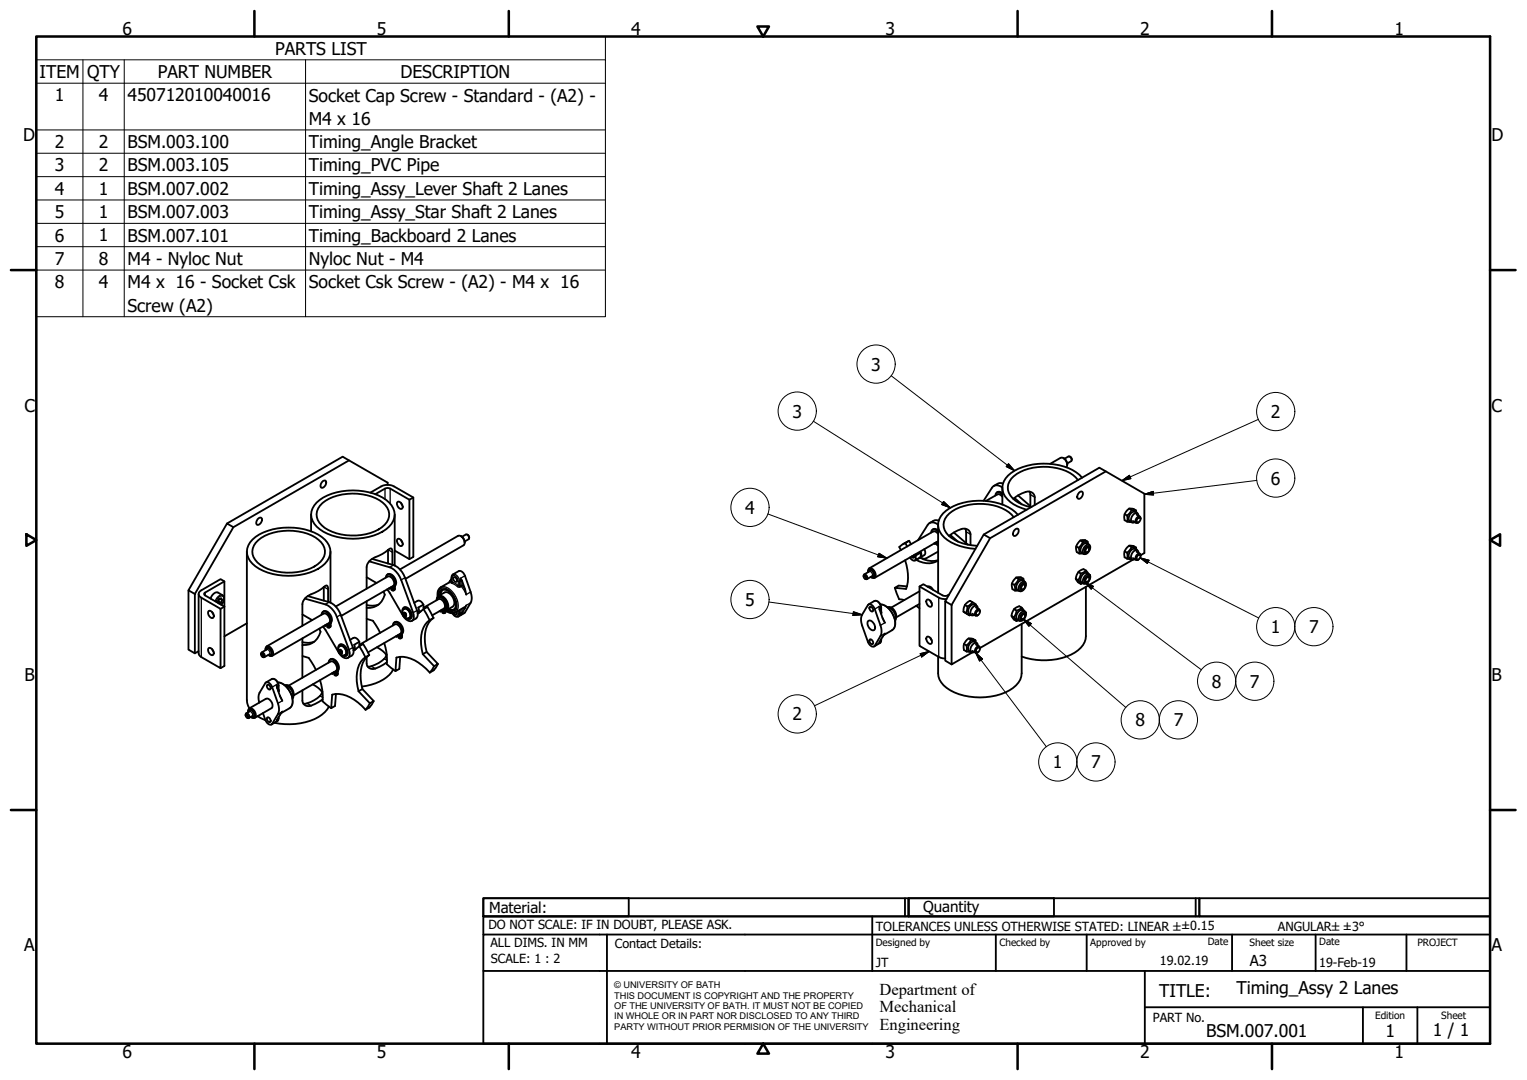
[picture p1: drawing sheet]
<svg xmlns="http://www.w3.org/2000/svg" width="420mm" height="297mm" viewBox="0 0 420 297" stroke-linecap="round" stroke-linejoin="round" font-family="sans-serif">
<!-- layer: Visible (ISO) -->
<g fill="none" stroke="#000" stroke-width=".51">
<path d="M87.1 138.2a16.2 16.2 0 0 1 14.4-2.8 9.8 9.8 0 0 1 6.7 4.4 5 5 0 0 1-3 6.4 17.6 17.6 0 0 1-17.2-.6 4.5 4.5 0 0 1-.9-7.4zM88.7 138.4a14.8 14.8 0 0 1 16.6-.2 4 4 0 0 1-.2 6.8 15.1 15.1 0 0 1-15.8 .2 4 4 0 0 1-.6-6.8zM88.9 132.3l.6-.1a1.24 1.24 0 0 1 0 1.3 1.24 1.24 0 0 1-1.2 .6 1.39 1.39 0 0 1 .6-1.8zM96 126.6l-31.8 18.4M101.9 135.5l3.5-2 1.9-.1 1.1 .4 5.3 3v16.4l-1.1 .6-4-2.4M103.3 135.9l2.6-1.5 .8-.2 .7 .2 5.2 3 1.1-.6M106.7 133.4v-.7l-12.4-7.1-31.8 18.4M109.4 138.1a1.23 1.23 0 0 1 1.2 .5 1.23 1.23 0 0 1-.1 1.4 1.34 1.34 0 0 1-1.1-1.9zM110.3 138.4l.4 .6M112.6 137.4v16.4M274.3 135.5a1.05 1.05 0 0 1 1.5 .2M275.8 134.1a1.87 1.87 0 0 0-2.8 0l-2.4 3.6"/>
<path d="M275.8 136.6a1.2 1.2 0 0 0-1.4-.6l-3.1 1.8M275.8 136.1a.97 .97 0 0 0-1-.7 .97 .97 0 0 0-.9 .9M275.8 134.1v4.7M275.8 138.6l-.1 .1M276 133a2.35 2.35 0 0 0-2.5 .7M278.8 137.2a6.9 6.9 0 0 1 4.7-1.9l.7 .4 .4 .6 .1 2.6M279.1 136.9l2.1 1.8M280.1 136.3l3.7 3.2M283.3 135.2l.2 .8v3.2M288.9 127.6l2.9-1.7a1.74 1.74 0 0 1 1.5 2.6M292.6 126l.8 .8 .3 1M292.9 126.2l1.1-.7a.87 .87 0 0 1 .7 1.3l-1.1 .7"/>
<path d="M294.4 125.6l.5 .5v.4M296.6 132a10.8 10.8 0 0 0-8.3-3.6 12.9 12.9 0 0 0-10 3.3 3.9 3.9 0 0 0 1 6 11.3 11.3 0 0 0 4.3 1.8M296.9 135.5l.7-.3a1.21 1.21 0 0 1 .2 1.3 1.21 1.21 0 0 1-1.1 .7 1.12 1.12 0 0 1 .2-1.7zM297.8 131.4a14.5 14.5 0 0 0-12.2-3.8 12.4 12.4 0 0 0-8.9 4 4.4 4.4 0 0 0 1.3 6.5 12.6 12.6 0 0 0 4.5 2.1M304.3 129.7l-31.9 18.3M310.7 139.9l.7 .4M61.7 159.9l-1-.6-5.3 3.1a1.07 1.07 0 0 0-.7 1 1.07 1.07 0 0 0 .7 1l5.3 3.1v16.3l-5.3-3.1-.7-.6v-16.7M62.5 144l1.7 1-10.6 18.4-1.7-1zM67.9 151.7v40.9l.3 1.5 .4 .7M69.5 148.4a16.2 16.2 0 0 1 14.3-2.8 8.7 8.7 0 0 1 7 5.3 5.2 5.2 0 0 1-3.2 5.5 17.6 17.6 0 0 1-17.3-.6 4.6 4.6 0 0 1-.8-7.4zM70.9 142.8l.3-.3 .6-.1a1.23 1.23 0 0 1 0 1.3 1.23 1.23 0 0 1-1.1 .6 1.23 1.23 0 0 1 .2-1.5zM71 148.6a14.7 14.7 0 0 1 16.6-.2 4 4 0 0 1-.2 6.8 14.7 14.7 0 0 1-16.6-.5 3.8 3.8 0 0 1 .2-6.1z"/>
<path d="M85.6 141.5v4.6M90.9 151.7v14M100.9 158.8l2.7 1.5M101.6 154.4l5.6 1.6a5.7 5.7 0 0 1 3.2 3.5l3.3 9a1.54 1.54 0 0 1-.7 2.4 2.65 2.65 0 0 1-2.1-1.6l-3.7-6.2-.7-1M102.4 153.7l5.9 1.7a5.7 5.7 0 0 1 3.1 3.5l3.3 9a1.89 1.89 0 0 1-.3 2.2l-1 .6M106.2 158.9a.9 .9 0 0 1 .7-1 .9 .9 0 0 1 1 .6 2.24 2.24 0 0 1 .5 2.9v1l-.2 .1-.5-.3v-.8M106.5 158.1a1.39 1.39 0 0 1 2.1 .8 1.98 1.98 0 0 1 .1 2.4l-.1 .9-.3 .2M106.8 151.3v3.7M108 155.3l-.1-3.8-.2-.6h-.4a16.6 16.6 0 0 1-4.9 2.8l-.8 .6-.7 1.2v6.4M108.6 141.5v14M109.4 148.3a1.22 1.22 0 0 1 1.2 .5 1.22 1.22 0 0 1-.1 1.4 1.33 1.33 0 0 1-1.1-1.9zM110 156.6l16-9.2a1.74 1.74 0 0 1 1.6 2.6l-16 9.2"/>
<path d="M110.3 148.6l.4 .6M124.2 159.1l-.7 1.1M124.8 158.8a.81 .81 0 0 1 .8 .4 .81 .81 0 0 1-.1 .9l-.5-.2a.81 .81 0 0 1-.2-1.1zM126.7 159.1l.4 .6 1.2 3.8M126.8 147.5h.2a1.97 1.97 0 0 1 .9 1.8M127.1 147.6l1.1-.6a.87 .87 0 0 1 .7 1.3l-1.1 .6M128.6 147l.5 .5v.5M237.6 158.5l.1-.4a.73 .73 0 0 1 .8 .3 .73 .73 0 0 1-.1 .9l-.4-.1M237.8 158.3h.2a.56 .56 0 0 1 .2 .9 .57 .57 0 0 1-.4-.9zM238.9 157.4l.1-.7a1.33 1.33 0 0 1 1.4 .7 1.33 1.33 0 0 1-.1 1.4l-.7-.1M238.9 157.2a.75 .75 0 0 1 .5-.9 1.77 1.77 0 0 1 1.2 2.6l-.9-.1M239.2 157.2l-1.4 .8"/>
<path d="M239.9 158.5l-1.4 .8M249 154.1l.7 2.5a10.7 10.7 0 0 1-.4 5.4l-3.1-.3 1.1-.6 2.3 .2M249.1 149.3l1.1-.6 .5 1M249.1 149.3l-1.7 1.1 .5 .9M249.1 149.3l.5 1M250.2 148.7l-1.7 .9M250.4 153.3a1.26 1.26 0 0 0 1.5 .8M251 153l.5 .3M251.4 152.7v.7l-.6-.3M251.8 152.5l.2 .3M252 152.8l1.4-.9-.1 1.4-1.4 .8zM252.1 154a5.9 5.9 0 0 0 6 .2"/>
<path d="M253.1 153.4a6.7 6.7 0 0 0 5 .7M253.4 151.9l.1 .8-.2 .6M254.3 151l.2 .5a1.01 1.01 0 0 1-.2 1.2l-2.5 1.4M256.6 145.7a1.05 1.05 0 0 1 1.5 .2M257 149.5h.1M257.3 149.3v.3M257.6 149.2v.3l-.3 .1-.2-.1M257.8 149v.9l.3 .2M258.1 144.3a1.87 1.87 0 0 0-2.8 0l-2.7 4.3M258.1 151.7l-3.3 1.9a1.43 1.43 0 0 1-1.5-.3M258.1 146.9a1.19 1.19 0 0 0-1.4-.7l-17.5 10.1M258.1 149.3l-.1 .1 .1 .3"/>
<path d="M258.1 146.3a.99 .99 0 0 0-1-.7 .99 .99 0 0 0-.9 .9M258.1 144.4v18.6M258.1 148.9l-17.4 10M258.3 143.2a2.35 2.35 0 0 0-2.5 .7M261.1 147.4l1.5-1a4.4 4.4 0 0 1 3.3-.9l.7 .4 .4 .6v3.4M261.5 147.1l2.1 1.9M262.4 146.5l3.9 3.3M265.6 145.4l.2 .8v3.2M270.7 147l31.8-18.4 12.4 7.2v16.3l-1.1 .6M272.4 148l-1.7-1-10.6 18.4 1.7 1M272.4 148l-10.6 18.4M278.9 142.2a12.4 12.4 0 0 0-11.1-3.5 9.9 9.9 0 0 0-7.8 4 4 4 0 0 0 1.8 5.2 13.2 13.2 0 0 0 7.1 2.2"/>
<path d="M279.3 145.7l.3-.3 .6 .1a1.37 1.37 0 0 1-1.2 1.9 1.13 1.13 0 0 1 .3-1.7zM279.6 158.8l.7 .4M280.1 141.6a15.1 15.1 0 0 0-13.8-3.6 10.1 10.1 0 0 0-7.9 4.8 4.6 4.6 0 0 0 2.3 5.7 15.3 15.3 0 0 0 7.7 2.5M281.6 159.2a1.79 1.79 0 0 0-2.9 .8l-.3 .9a1.51 1.51 0 0 0 .9 1.5M281.7 159.9l-.1-.7h-1.3l-1.2 1.7 .2 1.5h1M296 159.2l.7 .4M296.1 150.3l.7 .4M296.7 157.3l.7 .4M297.3 148.6l.7 .4M298.5 152h.1M298.6 158.3a.8 .8 0 0 1 1.3-.2 1.82 1.82 0 0 1-1.6 2.5 1.54 1.54 0 0 1 .3-2.3zM298.7 150.1l.7-.4a1.12 1.12 0 0 1 .2 2 .98 .98 0 0 1-1.6 .5 1.83 1.83 0 0 1 .7-2.1z"/>
<path d="M298.8 156.9a1.5 1.5 0 0 0-2.1 .4l-.3 .5a1.73 1.73 0 0 0 1 2.8M299 150.8l.5-.3a.74 .74 0 0 1 .1 1 .74 .74 0 0 1-.9 .3zM299 158.9l.2-.2 .5 .1a.93 .93 0 0 1-.9 1.3 .82 .82 0 0 1 .2-1.2zM299.3 149a1.79 1.79 0 0 0-3 .8l-.2 .9a1.54 1.54 0 0 0 .8 1.5M299.4 149.7l-.1-.7h-1.3l-1.2 1.7 .1 1.5h1.1M299.5 150.2l.1 .1M299.5 158.4h.1M299.5 157.9l-.7-1-1.4 .8-.7 1.9 .7 1M299.7 158l-.6-.4a1.71 1.71 0 0 0-1.5 2.6l.6 .3M299.7 149.8l-.6-.4a1.71 1.71 0 0 0-1.5 2.6l.6 .4M299.8 150.9l-.3-.6a1.18 1.18 0 0 0-1 1.7l.7-.1M299.8 159.1l-.3-.7a1.21 1.21 0 0 0-1 1.8l.7-.2"/>
<path d="M309.4 141.4l.7 .4M309.4 151.6l.7 .4M310.1 143.5l1.2 .1M310.1 153.7l1.2 .1M310.7 150.1l.7 .4M311.7 154l-42.1 24.2M311.7 153.5l.9 .5M311.7 143.3l.9 .5M312.6 140.4a1.84 1.84 0 0 0-1.9-.5 1.84 1.84 0 0 0-1.3 1.5v1.7l.7 .4M312.6 150.6a1.84 1.84 0 0 0-1.9-.5 1.84 1.84 0 0 0-1.3 1.5v1.7l.7 .4M312.7 141l-.1-.6-1.2-.1-1.3 1.5v1.7M312.7 151.2l-.1-.6-1.2-.1-1.3 1.5v1.7"/>
<path d="M312.7 151.8l.9 .5M312.7 141.5l.9 .6M312.9 141.1l-.6-.3a1.69 1.69 0 0 0-1.4 2.5l.6 .4M312.9 151.3l-.6-.3a1.7 1.7 0 0 0-1.4 2.5l.6 .4M313 152.9l.5-.4a.75 .75 0 0 1 .2 1 .75 .75 0 0 1-.9 .3zM313 142.6l.5-.3a.74 .74 0 0 1 .2 .9 .74 .74 0 0 1-.9 .4zM313.3 141.9l-.3-.7a1.62 1.62 0 0 0-1.5 .8 1.62 1.62 0 0 0 .1 1.7l.7-.1M313.3 152.1l-.3-.7a1.62 1.62 0 0 0-1.5 .8 1.62 1.62 0 0 0 .1 1.7l.7-.1M313.8 152.9v-.5a1.05 1.05 0 0 0-1.2 .4 1.05 1.05 0 0 0 0 1.2l.7-.1M313.8 142.7l-.2-.6a1.19 1.19 0 0 0-1 1.7l.7-.1M51.9 162.4v16.3l1.7 1v-16.3M54.7 179.1l-1.1 .6"/>
<path d="M57.4 168.1a1.23 1.23 0 0 1 1.2 .5 1.23 1.23 0 0 1 0 1.4 1.36 1.36 0 0 1-1.2-1.9zM57.4 178.3a1.24 1.24 0 0 1 1.2 .5 1.24 1.24 0 0 1 0 1.4 1.36 1.36 0 0 1-1.2-1.9zM57.9 164.6a1.92 1.92 0 0 1 2.1-1.6l1.2 .7a1.82 1.82 0 0 1-.3 2.6M58.4 168.3l.4 .7M58.4 178.5l.4 .7M60.1 165.4h-.1M60.1 165.4l.7 .4M60.2 164.8l.7-.3 .2 .5-.3 .8-.5 .2M60.2 164.8l-.3 .8 .1 .2M60.3 164.8l-.2 .6M60.6 164.7l.5 .3M60.7 167.5l1-.7v-6.9l-5.2 3.1-.3 .4 .3 .4 5.2 3v16.4l-1 .6"/>
<path d="M67.9 171.4l-6.2 3.6M71.8 179.9l.4-.1a.56 .56 0 0 1 .2 .9l-.4-.3zM73.1 178.8l.1-.6a1.33 1.33 0 0 1 1.4 .6 1.33 1.33 0 0 1-.1 1.5l-.7-.2M73.1 178.7a.7 .7 0 0 1 .1-.8 .7 .7 0 0 1 .8-.1 1.81 1.81 0 0 1 .8 2.6l-.9-.2M73.4 177.8l15.6-9a1.73 1.73 0 0 1 1.5 2.6l-15.6 9M73.4 178.6l-1.4 .9M74.1 179.9l-1.4 .8M83.2 175.6v10.8M83.2 169l2.7 1.6M83.9 164.6l5.6 1.6a5.6 5.6 0 0 1 3.2 3.5l3.3 9a1.53 1.53 0 0 1-.7 2.3 2.48 2.48 0 0 1-2.1-1.5l-3.6-6.2-.8-1M84.7 163.9l5.9 1.7a5.5 5.5 0 0 1 3.1 3.5l3.4 9a1.92 1.92 0 0 1-.3 2.2l-1.1 .6M86.5 176.5a5.3 5.3 0 0 1-3.3 .1"/>
<path d="M87.9 172.9l.3 .9a4.6 4.6 0 0 1-5 3.6M88.5 169.1a.8 .8 0 0 1 .4-.9 .8 .8 0 0 1 .9 .2 2.41 2.41 0 0 1 1 3.2l-.1 .7-.2 .4-.5-.2v-.9M88.9 168.3a1.83 1.83 0 0 1 2.4 1.8l-.3 2.3-.4 .2M89.1 161.5v3.7M89.5 171.9v.3M89.7 171.8l-.2 .4-.2-.2M90.2 171.9l.3 .1v.4l-.3-.2zM90.3 165.5v-3.8l-.3-.6h-.4a16.6 16.6 0 0 1-4.8 2.8l-.8 .6-.7 1.3-.1 6.3M90.4 171.9l.2 .3M92.4 166.8l14.3-8.2a1.72 1.72 0 0 1 1.5 2.5l-14.3 8.3M93 178.3a.85 .85 0 0 1 .6-1 .85 .85 0 0 1 1.1 .4 2.07 2.07 0 0 1 .6 2.6l-.7 .1-.4-.1M93.3 177.9l.2-.2a1.57 1.57 0 0 1 1.5 .8 1.57 1.57 0 0 1-.1 1.7 1.5 1.5 0 0 1-1.6-.6 1.5 1.5 0 0 1 0-1.7z"/>
<path d="M93.3 178.8l.4-.1 .3 .4 .1 .5-.3 .1-.4-.4zM93.4 177.4a1.37 1.37 0 0 1 1.9 .9 1.35 1.35 0 0 1-.1 2.1M93.7 179.1l.4 .3M93.7 178.8v.3M93.7 179.1l-.3 .2M94.1 179.5l-.3 .2M96.3 176l1-.6a1.34 1.34 0 0 1 1.6 1.1M97.3 179l2.6-1.9 1.7 3.1M97.6 178.7h.1M97.8 178.6l-.5 .3M98.9 176.5l-1.4 .8 .1 .8-.1 .6 .5-.3M98.9 177.7l1.6 3.1"/>
<path d="M98.9 176.5v1.2M98.9 177.3l9.7-5.6a1.72 1.72 0 0 1 1.5 2.6l-8.9 5.1M100.9 170.2l1.7 .5 2 3.3M100.9 165.4v10.8M103.7 178a7 7 0 0 1 2.6 2.2M104.2 166.3a5.6 5.6 0 0 1-3.3 .1M105.5 162.7l.4 .9a4.6 4.6 0 0 1-5 3.6M105.7 176.9l.6 2.4 .1 3.4 2.4 1.9M106.4 180l-.1 .3a6.3 6.3 0 0 1-5.1 3M107.2 161.7v.2M107.4 161.6l-.2 .3-.2-.1M107.9 161.6l.3 .2v.4l-.3-.2z"/>
<path d="M108.1 161.7l.2 .3M108.1 172a.79 .79 0 0 1 .4-.8 .79 .79 0 0 1 .9 .1 2.39 2.39 0 0 1 1 3.3v.7l-.2 .3-.5-.2v-.8M108.5 171.2a1.37 1.37 0 0 1 2 .8l.3 .5a1.91 1.91 0 0 1-.2 2v.8l-.4 .3M109.2 174.9v.2M109.4 174.7v.3h-.5M109.9 174.8l.3 .2v.3l-.3-.1zM110.1 174.9l.1 .2M110.7 168a.76 .76 0 0 1 .3-.8 .76 .76 0 0 1 .9 0 2.29 2.29 0 0 1 1 2.9l-.6 .2-.4-.2M110.9 167.7l.3-.2a1.57 1.57 0 0 1 1.5 .8 1.57 1.57 0 0 1-.1 1.7 1.49 1.49 0 0 1-1.7-.6 1.49 1.49 0 0 1 0-1.7zM111 168.8l.3-.2 .2 .5M111.1 167.2a1.84 1.84 0 0 1 2.2 1.9 .91 .91 0 0 1-.5 1.1M111.1 168.5l.4 .2 .3 .5-.2 .3-.4-.2-.2-.5z"/>
<path d="M111.5 169.1l-.3 .2M111.5 169.1l.2 .1M114 165.8l.9-.6a1.34 1.34 0 0 1 1.6 1.1M114.9 168.8l2.7-1.9 1.7 3.1M115.2 168.5h.1M115.5 168.4l-.6 .3M116.3 179.9l1.1-.6 3.1 3.3-1.1 .6M116.3 179.9l3.1 3.3M116.5 166.3l-1.4 .8 .2 .8-.1 .6 .6-.4M116.5 166.3l.1 1.2M116.5 167.1l4.1-2.3a1.73 1.73 0 0 1 1.6 2.6l-3.3 1.8M116.5 167.5l1.7 3.1"/>
<path d="M118.2 170.6a6.7 6.7 0 0 0-2.3 6.6l.4 2.7M119.3 170a6.7 6.7 0 0 0-2.4 6.6l.5 2.7M119.3 170l-1.1 .6M120.1 165.1a.79 .79 0 0 1 .4-.8 .79 .79 0 0 1 .9 .1 2.39 2.39 0 0 1 1 3.2v.7l-.2 .4-.5-.2v-.9M120.2 164.6a1.1 1.1 0 0 1 1-.8 1.1 1.1 0 0 1 1.1 .6l.7 1a1.63 1.63 0 0 1-.3 2.5M120.3 164.4a1.33 1.33 0 0 1 2.3 .7 1.89 1.89 0 0 1 .1 2.7M120.5 164.3a1.83 1.83 0 0 1 2.4 1.8l-.3 2.3-.3 .2M120.6 163.9l1.7-1a2.34 2.34 0 0 1 2.6 2.2 1.48 1.48 0 0 1-.3 1.7l-1.7 1M120.7 163.9a1.5 1.5 0 0 1 .7-1.7 1.5 1.5 0 0 1 1.8 .2 4.7 4.7 0 0 1 2.1 5.1 1.43 1.43 0 0 1-2.3 .3M121.2 167.9v.3M121.4 167.8v.2l-.4 .1M121.8 162.2l-.5 .8-.1 .6"/>
<path d="M121.9 167.9l.3 .1v.4l-.3-.2zM122.1 167.9l.2 .3M123.2 162.4a1.33 1.33 0 0 0-1.5-.1 1.33 1.33 0 0 0-.6 1.4M123.5 167.5l1 .3 .4-.2M123.7 160.1l-2.4 1.4a2.4 2.4 0 0 0-.9 2.6M124.2 160.2l.1-1.9 1.9-1.2a1.57 1.57 0 0 1 1.7 1.3l1.8 5.1a3.2 3.2 0 0 1-.2 2.3l-1.6 2.7-1.8 1.1a1.36 1.36 0 0 1-1.6-.9M125.5 166.4a1.33 1.33 0 0 1-.7 1.3 1.33 1.33 0 0 1-1.5-.1M125.6 168.3v.7l-.7-.4M127.7 167l-2.4 1.5a2.46 2.46 0 0 1-2.6-.5M128.3 166.5l-1.6 2.7M238.8 166.4a1.08 1.08 0 0 1 1.7 .7l1.8 4.9 .2 1.3v1.2l-1.8 3.1a1.08 1.08 0 0 1-1.7-.7l-2-5.5a3.2 3.2 0 0 1 .2-2.3zM238.9 170.8a1.63 1.63 0 0 1 1.9 1.8l-.2 .7a1.7 1.7 0 0 1-1.7-2.5z"/>
<path d="M239 166.2l1.6-.9a1.7 1.7 0 0 1 1.9 1.8v1.3M239.3 175.9a.72 .72 0 0 1 .8 .4 .72 .72 0 0 1-.2 .9l-.6-.7zM239.3 167a.71 .71 0 0 1 .8 .3 .71 .71 0 0 1-.2 .9l-.5-.3zM241.9 166.8l.1 .8 .9 2.5 .6 1.2M242.2 166.2a5.2 5.2 0 0 1 3.9 6.5l-.7 .6-2.2 1.4M242.5 175.8l-.2 .9-1.8 1.1M243.5 174.2l-1.6 2.7M244.1 167a2.88 2.88 0 0 1 2.2 3.7M244.5 167a2.34 2.34 0 0 1 2 2.8M244.9 167.2l1.2 1.1 .4 1.5M246.2 161.7l1.2 3.1 1.4 .2M246.5 169.8v.1"/>
<path d="M252.1 166.6l.9 .7M253 161.3l1.1-.6 5.3 3.1 1.1 .1 .6-.4M253 162.6l-7.7 4.5M253 166.1l-6.5 3.7M255.1 175.1a1.34 1.34 0 0 1 1.2 1.9 1.23 1.23 0 0 1-1.2-.6 1.23 1.23 0 0 1 0-1.3zM255.1 164.9a1.34 1.34 0 0 1 1.2 1.9 1.23 1.23 0 0 1-1.2-.6 1.23 1.23 0 0 1 0-1.3zM255.2 161.4v-.1a1.33 1.33 0 0 1 1.6 1M256 175.5l.4 .6M256 165.3l.4 .6M260.1 165.4v16.3l1.7 1M260.4 164.8l-1.1-.1-1-.3-5.3-3.1v16.3l5.3 3.1 1.8 .4M261.8 166.4v16.3l5.7-3.2"/>
<path d="M265.1 168.2l.7 .4M265.2 177.1l.7 .4M265.5 166.4l-.4 1.8 1.7 1.1M265.5 166.4l.7 .4M265.9 179.2l1.2 .1M266.5 175.6l.7 .4M267.5 168.8l.9 .5M267.5 179l.9 .5M267.6 165.6l-.7-.4-1.4 1.2M268.4 176.1a1.86 1.86 0 0 0-1.9-.5 1.86 1.86 0 0 0-1.3 1.5v.4a1.38 1.38 0 0 0 .7 1.7M268.5 176.7l-.1-.6-1.2-.1-1.3 1.5v1.7M268.5 167.1l.9 .5"/>
<path d="M268.5 177.3l.9 .5M268.5 166.5l.1-.2-1-.7-1.4 1.2-.4 1.8 1 .7 .3-.2M268.8 166.7l-.7-.4a1.68 1.68 0 0 0-1.4 2.5l.6 .4M268.8 176.9l-.7-.4a1.69 1.69 0 0 0-1.4 2.6l.6 .3M268.9 168.1l.2-.2h.5a.93 .93 0 0 1-.9 1.3 .82 .82 0 0 1 .2-1.1zM269 178.1l.3-.1a.74 .74 0 0 1 .2 1 .74 .74 0 0 1-.9 .3v-.6zM269.1 167.4l-.3-.7a1.63 1.63 0 0 0-1.5 .8 1.63 1.63 0 0 0 .1 1.7l.7-.1M269.1 177.6l-.3-.7a1.64 1.64 0 0 0-1.5 .8 1.64 1.64 0 0 0 .1 1.8l.7-.2M269.6 168.2l-.2-.6a1.21 1.21 0 0 0-1 1.7l.7-.1M269.6 178.3l-.2-.5a1.03 1.03 0 0 0-1 .6 1.03 1.03 0 0 0 .2 1.2l.5-.2M269.6 178.3v.1M278.3 169.4l.7 .4"/>
<path d="M278.4 160.5l.7 .4M279 167.5l.7 .4M280.3 170.6l-.6 .2M280.8 162.2h.1M280.8 170.3l.1 .1M280.9 168.5a.84 .84 0 0 1 1.3-.2 1.85 1.85 0 0 1-1.6 2.5 1.56 1.56 0 0 1 .3-2.3zM281 160.3a.76 .76 0 0 1 1.2-.1 1.81 1.81 0 0 1-1.6 2.4 1.62 1.62 0 0 1 .4-2.3zM281.1 171.6v13.6a6.2 6.2 0 0 1-4.5 5.2 17.7 17.7 0 0 1-16.1-1.2 5.3 5.3 0 0 1-2.4-4v-4.6M281.1 167.1a1.43 1.43 0 0 0-1.8 .2 2.01 2.01 0 0 0-.3 3.1l.7 .4M281.3 161l.5-.3a.75 .75 0 0 1 .1 1 .75 .75 0 0 1-.9 .3zM281.3 169.1l.3-.2 .4 .1a.95 .95 0 0 1-.9 1.3 .85 .85 0 0 1 .2-1.2zM281.8 160.4l.1 .1"/>
<path d="M281.8 168.6l.1 .1M281.8 168.1l-.7-1-1.4 .8-.7 1.9 .7 1M282 168.2l-.6-.4a1.71 1.71 0 0 0-1.5 2.6l.6 .3M282 160l-.6-.4a1.71 1.71 0 0 0-1.5 2.6l.6 .4M282.1 161.1l-.3-.6a1.19 1.19 0 0 0-1 1.7l.7-.1M282.1 169.3l-.3-.7a1.17 1.17 0 0 0-1 1.8l.7-.1M298 160.4l-.6 .2M298.5 160.1l.1 .1M298.8 161.4v13.6a6.8 6.8 0 0 1-5.3 5.6 19 19 0 0 1-12.4 0M67.6 196.8v-.5a.73 .73 0 0 1 .9 .3 .73 .73 0 0 1-.2 .9l-.4-.1M67.6 196.5a.54 .54 0 0 1 .6 .3 .54 .54 0 0 1 0 .5h-.4zM68.3 195.7a.74 .74 0 0 1 .6-.9 1.78 1.78 0 0 1 1.2 2.6l-.9-.1"/>
<path d="M68.3 195.9l.2-.7a1.32 1.32 0 0 1 1.3 .7 1.32 1.32 0 0 1-.1 1.5l-.7-.2M68.6 194.8l4.6-2.6a1.74 1.74 0 0 1 1.5 2.6l-4.6 2.6M68.6 195.7l-.9 .5M69.4 197l-.9 .5M70.9 197l2.1 1.1M71.3 193.3a3.7 3.7 0 0 1 .1-2.8l1.6-2.6a1.06 1.06 0 0 1 1.7 .7l2 5.5a3.2 3.2 0 0 1-.2 2.3l-1.6 2.7a1.08 1.08 0 0 1-1.7-.7l-.9-2.3M71.8 180l.1-.4a.73 .73 0 0 1 .8 .3 .73 .73 0 0 1-.1 .9l-.4-.2M73.2 187.7l1.6-.9a1.7 1.7 0 0 1 1.9 1.8v1.3M73.6 188.3a.82 .82 0 0 1 .7 .5 .82 .82 0 0 1 0 .9l-.5-.3a.81 .81 0 0 1-.2-1.1zM73.6 197.3a.82 .82 0 0 1 .7 .5 .82 .82 0 0 1 0 .8l-.5-.2a.81 .81 0 0 1-.2-1.1zM76.1 188.3l.1 .9 1.5 3.5M76.4 187.7a5.2 5.2 0 0 1 3.9 6.4l-.6 .7-2.3 1.3"/>
<path d="M76.7 197.2l-.2 1-1.8 1.1M77.7 195.7l-1.6 2.7M78.3 188.4a2.88 2.88 0 0 1 2.2 3.8M78.7 188.5a2.34 2.34 0 0 1 2 2.8M79.1 188.6l1.2 1.2 .4 1.5M79.5 188.6l11.5-6.7a1.71 1.71 0 0 1 1.4 2.6l-11.6 6.8M80.7 191.3v.1M83.2 189.9v2.8a1.68 1.68 0 0 0 2.4 1.4l3.2-1.8M83.2 180.4l1.7 .5 2 3.3M86 188.2a7 7 0 0 1 2.7 2.2M88.1 187.1l.7 3.6-.1 2.2 2.4 1.9M88.7 190.2l-.1 .4a6.5 6.5 0 0 1-5.1 3"/>
<path d="M90.4 182.2a.79 .79 0 0 1 .4-.8 .79 .79 0 0 1 .9 .1 2.41 2.41 0 0 1 1 3.3l-.1 .9-.1 .1-.5-.2v-.8M90.5 194.3a10.5 10.5 0 0 1-7.8 4.6l-4.4 .3-2.8-.4M90.8 181.4a1.83 1.83 0 0 1 2.4 1.8l-.3 2.3-.3 .3M91.5 185.1v.2M91.7 184.9v.3h-.4M92.2 185l.3 .2v.3l-.3-.1zM92.4 185.1l.2 .3M92.4 190.9l-.2 3.3-1.1 .6 .3-3.7a8.9 8.9 0 0 1 8.2 3l1 1.1M98.7 190.1l1-.6 3.1 3.3-1 .6M98.7 190.1l3.1 3.3M100.5 180.8a7.6 7.6 0 0 0-2.1 8l.3 1.3M100.9 180.7v1.8a1.68 1.68 0 0 0 2.4 1.4l3.2-1.8"/>
<path d="M101.6 180.2a6.6 6.6 0 0 0-2.3 6.6l.4 2.7M101.6 180.2l-1.1 .6M101.8 193.4l-1.2 1.8M102.8 192.8l-1.2 1.8-1 .6M108.2 184.1a10.1 10.1 0 0 1-7.3 4.5l-1.4 .2M110.1 180.7l-.2 3.3-1.1 .6 .3-3.7a8.9 8.9 0 0 1 8.2 3l1 1.1M119.4 183.2l-1.1 1.8M120.5 182.6l-1.2 1.8-1 .6"/>
</g>
<!-- layer: Visible Narrow (ISO) -->
<g fill="none" stroke="#000" stroke-width=".36">
<path d="M105.9 134.4v2.9M107.4 134.4v4.1M283.5 136l1.2 .7M106.8 151.2l1.2 .7M108.3 155.4l-1.1 .6M111.4 158.9l-1 .6M124.2 159.9l-.5 .2M124.2 158.8l.4-.5a1.47 1.47 0 0 1 1.5 1.6M124.2 159.6l-.3 .2M124.3 158.9v1.1l1.8 1.1-.2 .2M124.6 158a1.71 1.71 0 0 1 1.8 1.9M126.1 159.9v1.2l.5 .4"/>
<path d="M126.1 159.9h.3M126.4 159.9v1.3l.4-.2M126.8 159.8h.3v1.2M126.8 159.7v1.3M126.8 159.7l-.4 .2M127.1 159.7h-.3M127.9 158.4l-1.2 .7 .1 .6M239 157.3l.1-.3a.98 .98 0 0 1 1.2 .4 .98 .98 0 0 1-.2 1.2h-.3M239.2 157.2l.6 .3 .3 .6-.2 .4M265.8 146.2l1.2 .7M55.4 164.4v16.3M56.5 163v.8"/>
<path d="M59.5 165.5l.1-.5a1.17 1.17 0 0 1 1.9-.8 2.03 2.03 0 0 1-.6 2.1M61.2 163.7a1.89 1.89 0 0 0-2 1.7M73.2 178.7l.1-.3a.98 .98 0 0 1 1.2 .5 .98 .98 0 0 1-.2 1.2l-.3-.1M73.4 178.6l.6 .3 .3 .6-.2 .4M89.1 161.4l1.2 .7M90.6 165.6l-1.1 .6M91 172.2l-.3 .1M91 171.5l-.2 .1M91.1 171.2l-.3 .2M93.3 178.7l.1-.1a.78 .78 0 0 1 .6 1.2 .86 .86 0 0 1-.7-1.1zM93.5 177.7a1.64 1.64 0 0 1 1.4 2.5M93.7 169.1l-1 .6"/>
<path d="M97.1 178.1l-1.1 .6M108.7 162l-.3 .1M108.7 161.3l-.3 .1M108.8 161l-.3 .2M110.6 175.1l-.2 .2M110.6 174.5l-.2 .1M110.7 174.2l-.2 .1M110.9 168.5l.2-.1a.78 .78 0 0 1 .5 1.3 .92 .92 0 0 1-.7-1.2zM111.2 167.5a1.64 1.64 0 0 1 1.4 2.5M114.7 167.9l-1 .6M120.5 164.1a1.75 1.75 0 0 1 .6-2.2 1.75 1.75 0 0 1 2.3 .3 5.4 5.4 0 0 1 2.2 5.4 1.72 1.72 0 0 1-2.9 .3M121.3 161.5a2.91 2.91 0 0 1 3.2 1.3 4.7 4.7 0 0 1 1.1 5.4l-.3 .3"/>
<path d="M122.7 168.2l-.3 .1M122.7 167.5l-.3 .1M122.7 167.2l-.2 .2M124.2 160.1l-.1 .2 1.9 1.1 .6 .1M124.2 160v.4M124.2 160.1h.1M124.5 168.7l.3 .3a.73 .73 0 0 0 1.2 .2l.1-.3h.3M126.1 168v.9M126.4 168.9l-.3 .7M126.4 167.8v1.1M126.8 161l.1 .3M126.8 161h.3"/>
<path d="M126.8 167.6v1.1M126.8 168.7l-.4 .2M126.9 161.3l1.4 2.2 1.2-.7M126.9 161.3l-.3 .2M127.1 168.7h-.3M127.1 161l-.2 .3M127.1 161l.9 1.1M127.1 167.4v1.2h-.3M127.9 168.5l-1.2 .7 .1-.5M128 167.2l-.8 .2M129.5 165.8l-1.8 1.2M240.6 165.3a1.75 1.75 0 0 1 1.8 1.9"/>
<path d="M242 176.5l-.1 .4-1.2 .7M242 167.4l-.1-.6-1.2 .7M242 167.4v.3M242 167.5v.1M242 167.4v.1M242.2 166.2a5.4 5.4 0 0 1 3.9 6.3l-.7 .8M242.4 168.5l.1 .3M242.4 176.2l-.3 .7M242.4 168.5l-.1 .1M242.4 167.2v1.3M242.4 175.9v.3M242.4 176.2l-.3 .1"/>
<path d="M242.4 167.2l-.4 .2M242.5 168.2l.2 .3-.2 .3M242.5 168.4l-.1 .1M242.5 167.1l-.1 .1M242.5 176.1l-.1 .1M242.5 168.8h-.1M242.5 168.3h.1M242.8 169.8l.7 1.5-1.2 .7M243.3 174.5l.2-.3-1.2 .7M258.3 164.4v16.3M68.5 195.8l.2-.5a1.07 1.07 0 0 1 1 .7 1.07 1.07 0 0 1-.2 1.2l-.3-.1M68.6 195.7l.7 .3a.7 .7 0 0 1 .1 1"/>
<path d="M74.8 186.8a1.75 1.75 0 0 1 1.8 1.9M76.2 188.9l-.1-.6-1.2 .7M76.2 198l-.1 .4-1.2 .7M76.2 188.9v.3M76.2 189h.1M76.2 188.9h.1M76.4 187.7a5.4 5.4 0 0 1 3.9 6.3l-.6 .8M76.6 190l.1 .3M76.6 197.7l-.3 .6M76.6 190h-.1M76.6 188.7v1.3M76.6 197.4v.3"/>
<path d="M76.6 188.7l-.4 .2M76.6 197.7l-.3 .1M76.7 189.7l.2 .3-.2 .3M76.7 189.9l-.1 .1M76.7 197.6l-.1 .1M76.7 188.6l-.1 .1M76.7 190.3h-.1M76.7 189.7h.1M77 191.3l.7 1.4-1.2 .7M77.5 196l.2-.3-1.2 .7M84.5 193.4l1.1 .7M88 191.4l.8 .4"/>
<path d="M93 185.3l-.3 .2M93 184.7l-.3 .1M93 184.4l-.2 .1M102.2 183.2l1.1 .7M105.7 181.2l.8 .4"/>
</g>
<!-- layer: Visible (ISO) -->
<g fill="#000">
<circle cx="251.2" cy="153.2" r=".25"/>
<circle cx="111.3" cy="168.6" r=".25"/>
</g>
<!-- layer: Visible Narrow (ISO) -->
<circle cx="124.2" cy="160.1" r=".18" fill="#000"/>
<!-- layer: Symbol (ISO) -->
<g fill="none" stroke="#000" stroke-width=".28">
<path d="M10 16.5v-6.5h156.6v6.5M10 16.5h156.6v6.4M10 16.5v70.6h156.6v-64.2M22.8 16.5v70.6M34.2 16.5v70.6M84.1 16.5v70.6M10 22.9h156.6M10 35.7h156.6M10 42.1h156.6M10 48.6h156.6M10 55h156.6M10 61.4h156.6"/>
<path d="M10 67.8h156.6M10 74.3h156.6M223.8 115.9l37.7 23.8M245.2 103.3l34 26.2M346.2 115.3l-37.5 16.9M259.6 137.9l1.9 1.8-2.4-.9zM277.5 127.5l1.7 2-2.3-1.2zM308.7 132.2l2.1-1.5 .4 .9zM314.9 136l2.4-.8 .1 1zM345.8 132.1l-30.9 3.9M211.3 141.4l32.7 12.1M241.9 152.2l2.1 1.3-2.5-.4z"/>
<path d="M313.7 153.4l2.4 .7-.4 .9zM313.7 153.4l32.7 16.6M211.5 165.6l25.7 3.5M234.8 168.2l2.4 .9-2.5 .1zM253.2 179.8l2.5-.6-2.1 1.5zM255.7 179.2l-31.6 14.9M268.4 179.5l1.9 1.7-.8 .6zM268.4 179.5l19.5 25.9M281.5 170.3l2.3 1.2-.7 .8zM281.5 170.3l28.3 24.3M298.6 160.2l2.3 1.1-.7 .8zM298.6 160.2l32 24"/>
<circle cx="219.4" cy="113.1" r="5.3"/>
<circle cx="241.1" cy="100.1" r="5.3"/>
<circle cx="351" cy="113.2" r="5.3"/>
<circle cx="206.4" cy="139.5" r="5.3"/>
<circle cx="351" cy="131.5" r="5.3"/>
<circle cx="206.4" cy="164.9" r="5.3"/>
<circle cx="351" cy="172.4" r="5.3"/>
<circle cx="361.5" cy="172.4" r="5.3"/>
<circle cx="219.4" cy="196.4" r="5.3"/>
<circle cx="313.7" cy="198" r="5.3"/>
<circle cx="324.2" cy="198" r="5.3"/>
<circle cx="334.8" cy="187.4" r="5.3"/>
<circle cx="345.3" cy="187.4" r="5.3"/>
<circle cx="291.1" cy="209.6" r="5.3"/>
<circle cx="301.6" cy="209.6" r="5.3"/>
</g>
<!-- layer: Border (ISO) -->
<g fill="none" stroke="#000" stroke-width=".7">
<path d="M10 10h400v277h-400zM70 3v7M140 3v7M208.4 7.3h3.2l-1.6 2.7zM280 3v7M350 3v7M3 74.3h7M410 74.3h7M7.3 146.9l2.7 1.6-2.7 1.6zM410 148.5l2.7-1.6v3.2zM3 222.8h7M410 222.8h7"/>
<path d="M70 287v7M140 287v7M210 287l1.6 2.8h-3.2zM280 287v7M350 287v7"/>
</g>
<!-- layer: Title (ISO) -->
<g fill="none" stroke="#000" stroke-width=".51">
<path d="M133 247h40v5h-40zM133 247h117v5h-117zM133 257v-5h277v5M133 257h277v30h-277zM167 257v30M240 252v15M249 247v5M250 247h40v5h-40zM250 247h80v5h-80zM274 257v10M299 257v10M329 247v5"/>
<path d="M330 247h80v5h-80zM339 257v10M362 257v10M387 257v10M133 267h277M315 277h95M315 267v20M375 277v10M390 277v10"/>
</g>
<!-- layer: Symbol (ISO) -->
<g fill="#000" stroke="#000" stroke-width=".28">
<path d="M259.1 138.8l2.4 .9zM259.6 137.9l1.9 1.8-2.4-.9zM276.9 128.3l2.3 1.2zM277.5 127.5l1.7 2-2.3-1.2zM308.7 132.2l2.1-1.5zM308.7 132.2l2.1-1.5 .4 .9zM314.9 136l2.4-.8zM314.9 136l2.4-.8 .1 1zM241.5 153.1l2.5 .4zM241.9 152.2l2.1 1.3-2.5-.4zM313.7 153.4l2.4 .7zM313.7 153.4l2.4 .7-.4 .9z"/>
<path d="M234.7 169.2l2.5-.1zM234.8 168.2l2.4 .9-2.5 .1zM281.5 170.3l2.3 1.2zM281.5 170.3l2.3 1.2-.7 .8zM298.6 160.2l2.3 1.1zM298.6 160.2l2.3 1.1-.7 .8zM253.6 180.7l2.1-1.5zM253.2 179.8l2.5-.6-2.1 1.5zM268.4 179.5l1.9 1.7zM268.4 179.5l1.9 1.7-.8 .6z"/>
</g>
<g font-size="4.8">
<text x="33.7" y="9.6">6</text>
<text x="103.7" y="9.6">5</text>
<text x="173.7" y="9.6">4</text>
<text x="243.7" y="9.6">3</text>
<text x="313.7" y="9.6">2</text>
<text x="383.7" y="9.6">1</text>
<text x="75.7" y="15">PARTS LIST</text>
<text x="10.9" y="21.4">ITEM</text>
<text x="24" y="21.5">QTY</text>
<text x="43.4" y="21.4">PART NUMBER</text>
<text x="110.2" y="21.5">DESCRIPTION</text>
<text x="15.1" y="27.9">1</text>
<text x="27.2" y="27.8">4</text>
<text x="35.1" y="27.9">450712010040016</text>
<text x="85" y="27.9">Socket Cap Screw - Standard - (A2) -</text>
<text x="85" y="34.3">M4 x 16</text>
<text x="6.3" y="38.9">D</text>
<text x="15.1" y="40.7">2</text>
<text x="27.2" y="40.7">2</text>
<text x="35.1" y="40.7">BSM.003.100</text>
<text x="85" y="40.8">Timing_Angle Bracket</text>
<text x="410.4" y="38.9">D</text>
<text x="15.1" y="47.1">3</text>
<text x="27.2" y="47.1">2</text>
<text x="35.1" y="47.1">BSM.003.105</text>
<text x="85" y="47.1">Timing_PVC Pipe</text>
<text x="15.1" y="53.5">4</text>
<text x="27.2" y="53.5">1</text>
<text x="35.1" y="53.6">BSM.007.002</text>
<text x="85" y="53.6">Timing_Assy_Lever Shaft 2 Lanes</text>
<text x="15.1" y="60">5</text>
<text x="27.2" y="60">1</text>
<text x="35.1" y="60">BSM.007.003</text>
<text x="85" y="60.1">Timing_Assy_Star Shaft 2 Lanes</text>
<text x="15.1" y="66.4">6</text>
<text x="27.2" y="66.4">1</text>
<text x="35.1" y="66.4">BSM.007.101</text>
<text x="85" y="66.5">Timing_Backboard 2 Lanes</text>
<text x="15.1" y="72.8">7</text>
<text x="27.2" y="72.8">8</text>
<text x="35.1" y="72.9">M4 - Nyloc Nut</text>
<text x="85" y="72.9">Nyloc Nut - M4</text>
<text x="15.1" y="79.3">8</text>
<text x="27.2" y="79.2">4</text>
<text x="35.1" y="79.3">M4 x 16 - Socket Csk</text>
<text x="85" y="79.3">Socket Csk Screw - (A2) - M4 x 16</text>
<text x="35.1" y="85.7">Screw (A2)</text>
<text x="239.7" y="101.9">3</text>
<text x="6.7" y="113.2">C</text>
<text x="410.4" y="113.2">C</text>
<text x="218.1" y="114.9">3</text>
<text x="349.7" y="115">2</text>
<text x="349.7" y="133.3">6</text>
<text x="205" y="141.3">4</text>
<text x="205" y="166.6">5</text>
<text x="349.7" y="174.1">1</text>
<text x="360.2" y="174.1">7</text>
<text x="6.8" y="187.4">B</text>
<text x="333.4" y="189.2">8</text>
<text x="343.9" y="189.1">7</text>
<text x="410.4" y="187.4">B</text>
<text x="218.1" y="198.1">2</text>
<text x="312.4" y="199.8">8</text>
<text x="322.9" y="199.7">7</text>
<text x="289.7" y="211.3">1</text>
<text x="300.2" y="211.3">7</text>
<text x="6.7" y="261.7">A</text>
<text x="410.4" y="261.7">A</text>
<text x="319" y="274.2">TITLE:</text>
<text x="340.2" y="273.3">Timing_Assy 2 Lanes</text>
<text x="331.9" y="285.3">BSM.007.001</text>
<text x="381.2" y="285.3">1</text>
<text x="394.2" y="285">1 / 1</text>
<text x="33.7" y="291">6</text>
<text x="103.7" y="290.9">5</text>
<text x="173.7" y="290.9">4</text>
<text x="243.7" y="291">3</text>
<text x="313.7" y="291">2</text>
<text x="383.7" y="290.9">1</text>
</g>
<g font-size="4.6">
<text x="242" y="273.7">Department of</text>
<text x="242" y="278.4">Mechanical</text>
<text x="242" y="283.2">Engineering</text>
</g>
<g font-size="4.1">
<text x="134.6" y="251.1">Material:</text>
<text x="254" y="250.8">Quantity</text>
<text x="343.9" y="265.6">A3</text>
</g>
<g font-size="3.5">
<text x="134.4" y="255.6">DO NOT SCALE: IF IN DOUBT, PLEASE ASK.</text>
<text x="241" y="256">TOLERANCES UNLESS OTHERWISE STATED: LINEAR ±±0.15</text>
<text x="351.6" y="256">ANGULAR±±3°</text>
<text x="134.9" y="260.6">ALL DIMS. IN MM</text>
<text x="169.2" y="260.6">Contact Details:</text>
<text x="135.1" y="264.8">SCALE: 1 : 2</text>
<text x="241" y="266">JT</text>
<text x="319.2" y="265.5">19.02.19</text>
<text x="363" y="266">19-Feb-19</text>
<text x="317.2" y="281.2">PART No.</text>
</g>
<g font-size="2.8">
<text x="241" y="260.1">Designed by</text>
<text x="275" y="260.1">Checked by</text>
<text x="300" y="260.1">Approved by</text>
<text x="332.3" y="260">Date</text>
<text x="343.8" y="260.1">Sheet size</text>
<text x="363" y="260">Date</text>
<text x="390" y="260.1">PROJECT</text>
<text x="378.4" y="280.1">Edition</text>
<text x="396.6" y="280.1">Sheet</text>
</g>
<g font-size="2.5">
<text x="169" y="271.9">© UNIVERSITY OF BATH</text>
<text x="169" y="274.7">THIS DOCUMENT IS COPYRIGHT AND THE PROPERTY</text>
<text x="169" y="277.5">OF THE UNIVERSITY OF BATH. IT MUST NOT BE COPIED</text>
<text x="169" y="280.4">IN WHOLE OR IN PART NOR DISCLOSED TO ANY THIRD</text>
<text x="169" y="283.2">PARTY WITHOUT PRIOR PERMISION OF THE UNIVERSITY</text>
</g>
</svg>
